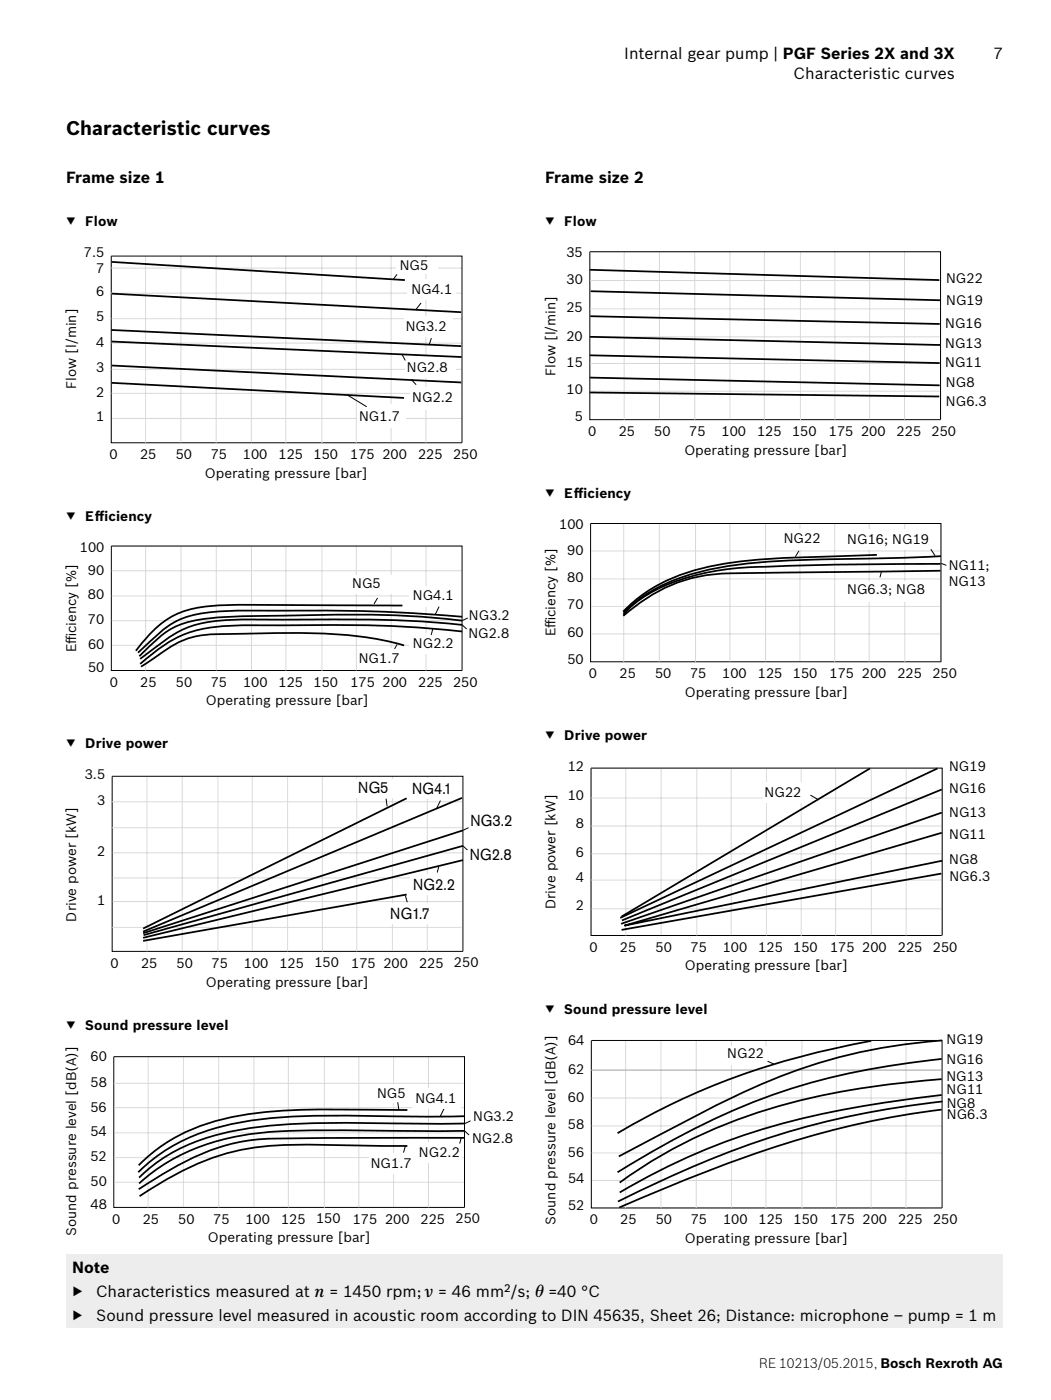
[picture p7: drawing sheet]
<svg xmlns="http://www.w3.org/2000/svg" width="210mm" height="280mm" viewBox="0 0 210 280" stroke-linecap="round" stroke-linejoin="round" font-family="sans-serif">
<path d="M22.2 51.2h70.1v37.4h-70.1z" fill="none" stroke="#000" stroke-width=".2"/>
<g fill="none" stroke="#d9dadb" stroke-width=".2">
<path d="M22.1 58.6h70M22.2 53.6h70M29.1 51.3v37.3M36.1 51.3v37.2M43.2 51.3v37.3M50.2 51.3v37.2M57.1 51.2v37.4M64.3 51.3v37.3M71.2 51.2v37.4M78.1 51.2v37.3M85.1 51.2v37.4M22.3 78.7h69.8"/>
<path d="M22.3 73.9h69.8M22.3 68.6h69.9M22.3 63.7h69.9M22.4 83.7h69.7"/>
</g>
<g fill="#fff">
<path d="M79.2 51.7h8.2v3h-8.2z"/>
<path d="M81.5 55.9h9.6v4.1h-9.6z"/>
<path d="M80.7 63.3h9.7v4.1h-9.7z"/>
<path d="M80.9 71.1h10v4.4h-10z"/>
<path d="M71.4 80.8h9.6v4.8h-9.6z"/>
</g>
<path d="M79.3 54.9l-.7 .9M69.4 79l3.8 2.3M80.3 70.9l.7 1.1M84.1 60.6l-.9 1.2M86.2 67.6l-.4 1.3" fill="none" stroke="#000" stroke-width=".2"/>
<path d="M82 77.5h10v4.4h-10z" fill="#fff"/>
<path d="M82.2 76l.9 .9M22.2 109.2h70.1v24.9h-70.1z" fill="none" stroke="#000" stroke-width=".2"/>
<path d="M22.3 58.7l69.8 3.7M22.3 52.4l58.6 3.6M22.2 66l69.9 3.2M22.3 76.6l58.4 3M22.3 68.3l69.9 3.1M22.3 73.1l69.8 3.4" fill="none" stroke="#000" stroke-width=".35"/>
<g fill="none" stroke="#d9dadb" stroke-width=".2">
<path d="M22.3 119.2h69.9M22.3 114.2h69.9M29.1 109.3v24.8M36.2 109.3v24.7M43.2 109.3v24.8M50.2 109.3v24.7M57.1 109.2v24.9M64.3 109.3v24.9M71.2 109.2v24.9M78.2 109.2v24.8M85.1 109.2v24.9M22.3 124.1h69.9"/>
<path d="M22.4 129.1h69.8"/>
</g>
<g fill="#fff">
<path d="M69.6 115h8.6v3.7h-8.6z"/>
<path d="M93 121.1h9.6v4.1h-9.6z"/>
<path d="M81.8 117.2h10.3v4.1h-10.3z"/>
<path d="M93.2 124.6h9.7v4.1h-9.7z"/>
<path d="M81.8 126.6h10.3v4.1h-10.3z"/>
<path d="M71.3 129.7h9.7v4.1h-9.7z"/>
</g>
<path d="M75.4 119.6l-.7 1.2M79.3 128.9l-.4 .8M86.5 125.8l-.3 1.1M87.7 121.3l-.7 1.6M92.3 125l.9 .8M93.5 123.6l-1.2 .5M22.4 155.3h70.1v35h-70.1z" fill="none" stroke="#000" stroke-width=".2"/>
<path d="M80.4 121.1l-25.4-.1a113.2 113.2 0 0 0-14.7 .4 16.4 16.4 0 0 0-10.9 6l-2.2 2.8M80.7 129.1a82 82 0 0 0-23.4-2.5l-11.9 .2a20 20 0 0 0-10 1.8l-7.2 4.7M92.3 124.1a221.1 221.1 0 0 0-34.4-1 143.7 143.7 0 0 0-18.1 .8 15.8 15.8 0 0 0-9.9 5.3l-2.1 2M92.3 123.4a378.9 378.9 0 0 0-40-1.3h-2.2a41.6 41.6 0 0 0-13.3 1.5 18.7 18.7 0 0 0-7 4.9l-2.2 2M92.3 125a288.2 288.2 0 0 0-34.8-1.1h-6.6a40.4 40.4 0 0 0-12.7 1.3 31.1 31.1 0 0 0-8.8 5.6l-1.4 1M92.3 126.3a258.3 258.3 0 0 0-34.8-1.2h-4.5a48.6 48.6 0 0 0-14.5 1.2 25.3 25.3 0 0 0-9.2 5.4l-1.3 1.1" fill="none" stroke="#000" stroke-width=".35"/>
<g fill="none" stroke="#d9dadb" stroke-width=".2">
<path d="M29.4 155.3v35M36.4 155.3v34.9M43.5 155.3v35M50.4 155.3v34.9M57.5 155.3v35M64.4 155.3v35M71.3 155.2v35.1M78.4 155.2v35M85.4 155.2v35.1M22.4 165.5h69.9M22.4 160.4h69.9M22.5 175.6h69.8"/>
<path d="M22.5 170.6h69.9M22.5 185.5h69.7M22.5 180.3h69.8"/>
</g>
<g fill="#fff">
<path d="M70.9 155.7h8.6v3.8h-8.6z"/>
<path d="M93.3 162.2h9.6v4h-9.6z"/>
<path d="M93.5 168.9h9.7v4.1h-9.7z"/>
<path d="M81.9 174.9h10.3v4.1h-10.3z"/>
<path d="M77.6 180.7h9.7v4.1h-9.7z"/>
</g>
<path d="M77.1 159.7l.3 1.6M81 179.1l.4 1.3M87.7 173.3l-.3 1.1M88 160.1l-.8 1.6M92.5 169.2l.9 .8M93.6 165.5l-1.1 .6" fill="none" stroke="#000" stroke-width=".2"/>
<path d="M81.6 155.6h9.7v4.1h-9.7z" fill="#fff"/>
<path d="M81.3 159.7l-52.7 26M92.3 159.6l-63.7 26.7M81.3 178.9l-52.7 9.3M92.5 166.1l-63.9 20.5M92.5 172l-63.9 15.6M92.5 169.2l-63.8 17.8" fill="none" stroke="#000" stroke-width=".35"/>
<path d="M22.7 211.3h70.1v30.2h-70.1z" fill="none" stroke="#000" stroke-width=".2"/>
<g fill="none" stroke="#d9dadb" stroke-width=".2">
<path d="M22.7 216.7h69.9M29.6 211.3v30.2M36.6 211.3v30.1M43.7 211.3v30.2M50.7 211.3v30.1M57.6 211.3v30.2M64.8 211.3v30.3M71.7 211.3v30.2M78.6 211.3v30.1M85.6 211.3v30.2M22.8 231.5h69.8M22.8 226.6h69.8"/>
<path d="M22.8 221.5h69.9M22.9 236.5h69.7"/>
</g>
<g fill="#fff">
<path d="M74.6 216.9h8.6v3.7h-8.6z"/>
<path d="M93.8 221.4h9v4h-9z"/>
<path d="M94 225.8h8.8v4.1h-8.8z"/>
<path d="M83 228.5h9.3v4h-9.3z"/>
<path d="M73.7 230.6h9.7v4.1h-9.7z"/>
</g>
<path d="M79.5 220.4l.2 1.6M81 229.2l-.4 1.3M88.7 221.7l-.8 1.6M92.2 227.5l-.3 1.1M92.8 226.2l.9 .8M94 224.2l-1.1 .5" fill="none" stroke="#000" stroke-width=".2"/>
<path d="M82.3 217.6h9.6v4.1h-9.6z" fill="#fff"/>
<path d="M81.4 222h-5.3a192.7 192.7 0 0 0-24.8 .6 40.2 40.2 0 0 0-20.2 7.5l-3.4 3M81.4 229.2h-6.4a251 251 0 0 0-21.6 0 46.8 46.8 0 0 0-20.6 7l-4.9 3M92.8 223.2l-9.6 .1a282 282 0 0 0-29.7 .4 46.4 46.4 0 0 0-19.8 5.9l-2.1 1.5-2 1.6-2 1.7M92.8 226.2h-6.3a576.7 576.7 0 0 0-32.5 .2 43.6 43.6 0 0 0-24.9 9.1l-1.3 1.2M92.9 224.7h-9.6a277.1 277.1 0 0 0-30.1 .5 47.3 47.3 0 0 0-19.6 5.8l-4 2.8-1.8 1.7M92.9 227.6l-36.2 .1a40.8 40.8 0 0 0-23 6.4l-6 3.8" fill="none" stroke="#000" stroke-width=".35"/>
<path d="M13.2 250.9h187.2v14.7h-187.2z" fill="#eceded"/>
<path d="M117.9 50.3h70v33.6h-70zM188.1 132.4h-70.1v-27.7h70v27.7" fill="none" stroke="#000" stroke-width=".2"/>
<g fill="none" stroke="#d9dadb" stroke-width=".2">
<path d="M117.9 50.3h69.9M117.9 56.1h69.9M124.7 50.4v33.5M131.8 50.4v33.5M138.8 50.4v33.5M145.8 50.4v33.5M152.7 50.3v33.6M159.9 50.4v33.6M166.8 50.3v33.6M173.8 50.3v33.6M180.7 50.3v33.6M117.9 72.7h69.9"/>
<path d="M117.9 67.4h69.9M117.9 61.8h69.9M118 78.2h69.8M118.1 115.8h69.8M118.1 110.2h69.9M124.6 104.8v27.6M131.7 104.8v27.5M139 104.8v27.6M145.8 104.8v27.5M153 104.7v27.6M159.8 104.6v27.6M166.8 104.7v27.7"/>
<path d="M173.7 104.7v27.6M180.8 104.7v27.7M118.1 121.3h69.8M118.2 126.8h69.7"/>
</g>
<path d="M117.9 54l69.8 2M118 58.2l69.8 1.9M117.9 78.5l69.8 .8M117.9 75.5l69.9 1.6M117.9 71.1l69.9 1.5M117.9 67.4l69.9 1.6M117.9 63.2l69.9 1.6" fill="none" stroke="#000" stroke-width=".35"/>
<g fill="#fff">
<path d="M156.4 105.9h9.3v4.1h-9.3z"/>
<path d="M168.9 116.2h18.5v4.1h-18.5z"/>
</g>
<path d="M159.6 110.2l-.7 1.2M176.1 114.3l-.3 1.1M188.1 112.7l.9 .3" fill="none" stroke="#000" stroke-width=".2"/>
<path d="M169.1 105.8h18.4v4.1h-18.4z" fill="#fff"/>
<path d="M186 109.8l.8 1.4M188.2 187.1h-70.1v-33.5h70.2v33.5" fill="none" stroke="#000" stroke-width=".2"/>
<path d="M175.2 111l-5.3 .2a207.4 207.4 0 0 0-24.6 1.4 38.2 38.2 0 0 0-17.6 6.9l-3.2 2.8M187.9 112.8h-3.2a659.9 659.9 0 0 0-38.1 .9 40.8 40.8 0 0 0-18.8 6.3l-2.3 1.9-1 1M187.9 114.1l-39.6 .5a32 32 0 0 0-23.8 8.6M188 111.2l-13 .5a238.6 238.6 0 0 0-29 1.4 41.4 41.4 0 0 0-17.9 6.4l-3.6 3" fill="none" stroke="#000" stroke-width=".35"/>
<g fill="none" stroke="#d9dadb" stroke-width=".2">
<path d="M118.1 153.6h70M118.2 159.6h69.9M125 153.6v33.5M132.1 153.6v33.4M139.2 153.6v33.5M146.1 153.6v33.4M153.1 153.6v33.5M160.1 153.6v33.6M167 153.6v33.5M174.1 153.6v33.4M181.1 153.6v33.5M118.2 176h69.8"/>
<path d="M118.2 170.8h69.8M118.2 165.2h69.9M118.3 181.8h69.7"/>
</g>
<path d="M152.4 156.5h9.6v4h-9.6z" fill="#fff"/>
<path d="M162 159l1.5 1" fill="none" stroke="#000" stroke-width=".2"/>
<path d="M189.1 151.4h9.3v3.7h-9.3z" fill="#fff"/>
<path d="M173.8 153.7l-49.6 29.6M187.3 153.7l-63.4 29.9M188.2 157.9l-63.9 26.2M188.1 174.7l-63.9 11.3M188.2 166.6l-63.4 18.5 63.5-13M188.2 162.5l-64.1 22.3" fill="none" stroke="#000" stroke-width=".35"/>
<path d="M118.2 208.1h70v33.5h-70v-33.4" fill="none" stroke="#000" stroke-width=".2"/>
<g fill="none" stroke="#d9dadb" stroke-width=".2">
<path d="M118.2 219.6h69.9M125 208.2v33.4M132.1 208.2v33.3M139.1 208.2v33.4M146.1 208.2v33.3M153 208.1v33.5M160.2 208.2v33.5M167.1 208.1v33.5M174.1 208.1v33.4M181 208.1v33.5M118.2 230.6h69.9M118.2 225.2h69.9"/>
<path d="M118.3 236.1h69.8"/>
</g>
<path d="M118.2 214h69.9" fill="none" stroke="#9c9e9f" stroke-width=".2"/>
<path d="M144.6 209.2h10v3.7h-10z" fill="#fff"/>
<path d="M153.4 212.3l1.2 .5" fill="none" stroke="#000" stroke-width=".2"/>
<path d="M174.1 208.2a147.6 147.6 0 0 0-50.7 18.4M188.1 215.8a155.9 155.9 0 0 0-38.8 7.4 97.6 97.6 0 0 0-25.5 13.3M188.1 219a189.2 189.2 0 0 0-41.3 8.7 131.4 131.4 0 0 0-23 10.8M188.1 211.8a138.9 138.9 0 0 0-39.5 9.4 173.5 173.5 0 0 0-25.2 13.3M188.2 208.1a111 111 0 0 0-43.8 12.3l-20.8 10.9M188.1 221.9a187.8 187.8 0 0 0-47 12.4l-17.4 7.2M188.3 220.3a171 171 0 0 0-59 17.2l-5.8 2.8" fill="none" stroke="#000" stroke-width=".35"/>
<text font-size="3.9" x="13.2" y="26.9">Characteristic curves</text>
<g font-size="3.2">
<text x="124.7" y="11.9">Internal gear pump | PGF Series 2X and 3X</text>
<text x="198.5" y="11.9">7</text>
<text x="158.6" y="15.7">Characteristic curves</text>
<text x="13.2" y="36.5">Frame size 1</text>
<text x="108.9" y="36.5">Frame size 2</text>
<text x="71.6" y="158.6">NG5</text>
<text x="82.3" y="158.7">NG4.1</text>
<text x="94" y="165.3">NG3.2</text>
<text x="93.9" y="172">NG2.8</text>
<text x="82.6" y="178">NG2.2</text>
<text x="78" y="183.8">NG1.7</text>
<text x="14.4" y="254.6">Note</text>
<text x="14.4" y="259.4">▶</text>
<text x="19.2" y="259.4">Characteristics measured at n = 1450 rpm; ν = 46 mm /s; θ =40 °C</text>
<text x="14.4" y="264.2">▶</text>
<text x="19.2" y="264.2">Sound pressure level measured in acoustic room according to DIN 45635, Sheet 26; Distance: microphone ‒ pump = 1 m</text>
</g>
<g font-size="2.7">
<text x="13.2" y="45.2">▼</text>
<text x="17" y="45.2">Flow</text>
<text x="108.9" y="45.2">▼</text>
<text x="112.8" y="45.2">Flow</text>
<text x="16.8" y="51.3">7.5</text>
<text x="113.2" y="51.3">35</text>
<text x="19.2" y="59.3">6</text>
<text x="19.2" y="54.5">7</text>
<text x="79.9" y="54.1">NG5</text>
<text x="82.2" y="58.8">NG4.1</text>
<text x="113.2" y="56.9">30</text>
<text x="189" y="56.6">NG22</text>
<text x="19.2" y="64.2">5</text>
<text x="113.2" y="62.4">25</text>
<text x="188.9" y="65.6">NG16</text>
<text x="189" y="61">NG19</text>
<text x="19.2" y="69.3">4</text>
<text x="81.1" y="66.2">NG3.2</text>
<text x="113.2" y="68.2">20</text>
<text x="188.9" y="69.6">NG13</text>
<text x="15.2" y="77.8" transform="rotate(-90 15.2 77.8)">Flow [l/min]</text>
<text x="19.2" y="74.4">3</text>
<text x="81.3" y="74.4">NG2.8</text>
<text x="111" y="75.2" transform="rotate(-90 111 75.2)">Flow [l/min]</text>
<text x="113.2" y="73.3">15</text>
<text x="188.9" y="73.5">NG11</text>
<text x="189" y="77.3">NG8</text>
<text x="19.2" y="79.4">2</text>
<text x="82.4" y="80.4">NG2.2</text>
<text x="113.2" y="78.9">10</text>
<text x="189" y="81.2">NG6.3</text>
<text x="19.2" y="84.3">1</text>
<text x="71.7" y="84.1">NG1.7</text>
<text x="114.8" y="84.3">5</text>
<text x="117.5" y="87.2">0</text>
<text x="123.6" y="87.2">25</text>
<text x="130.7" y="87.2">50</text>
<text x="137.7" y="87.2">75</text>
<text x="144.2" y="87.2">100</text>
<text x="151.3" y="87.2">125</text>
<text x="158.3" y="87.1">150</text>
<text x="165.6" y="87.2">175 200</text>
<text x="179.2" y="87.2">225</text>
<text x="186.1" y="87.1">250</text>
<text x="21.9" y="91.8">0</text>
<text x="28" y="91.8">25</text>
<text x="35.1" y="91.8">50</text>
<text x="40.9" y="95.6">Operating pressure [bar]</text>
<text x="42.1" y="91.8">75</text>
<text x="48.5" y="91.8">100</text>
<text x="55.7" y="91.8">125</text>
<text x="62.6" y="91.8">150</text>
<text x="70" y="91.8">175 200</text>
<text x="83.5" y="91.8">225</text>
<text x="90.5" y="91.8">250</text>
<text x="136.7" y="90.9">Operating pressure [bar]</text>
<text x="108.9" y="99.6">▼</text>
<text x="112.8" y="99.6">Ef</text>
<text x="114.5" y="99.6">f</text>
<text x="114.5" y="99.6">iciency</text>
<text x="13.2" y="104.3">▼</text>
<text x="17" y="104.3">Ef</text>
<text x="18.8" y="104.3">f</text>
<text x="18.8" y="104.3">iciency</text>
<text x="111.7" y="105.7">100</text>
<text x="16" y="110.4">100</text>
<text x="113.3" y="111">90</text>
<text x="156.6" y="108.6">NG22</text>
<text x="169.3" y="108.7">NG16; NG19</text>
<text x="189.6" y="113.9">NG11;</text>
<text x="17.6" y="119.9">80</text>
<text x="17.6" y="115">90</text>
<text x="70.4" y="117.7">NG5</text>
<text x="113.3" y="116.4">80</text>
<text x="169.3" y="118.8">NG6.3; NG8</text>
<text x="189.6" y="117.2">NG13</text>
<text x="17.6" y="124.7">70</text>
<text x="82.5" y="120.1">NG4.1</text>
<text x="93.7" y="124">NG3.2</text>
<text x="111" y="125.6" transform="rotate(-90 111 125.6)">f</text>
<text x="111" y="125.6" transform="rotate(-90 111 125.6)">iciency [%]</text>
<text x="113.3" y="121.8">70</text>
<text x="15.2" y="130.4" transform="rotate(-90 15.2 130.4)">Ef</text>
<text x="15.2" y="128.7" transform="rotate(-90 15.2 128.7)">f</text>
<text x="15.2" y="128.7" transform="rotate(-90 15.2 128.7)">iciency [%]</text>
<text x="17.6" y="129.8">60</text>
<text x="82.5" y="129.6">NG2.2</text>
<text x="93.6" y="127.5">NG2.8</text>
<text x="111" y="127.3" transform="rotate(-90 111 127.3)">Ef</text>
<text x="113.4" y="127.3">60</text>
<text x="17.6" y="134.5">50</text>
<text x="21.9" y="137.3">0</text>
<text x="28" y="137.4">25</text>
<text x="35.1" y="137.4">50</text>
<text x="42.1" y="137.3">75</text>
<text x="48.6" y="137.3">100</text>
<text x="55.7" y="137.3">125</text>
<text x="62.7" y="137.3">150</text>
<text x="70" y="137.3">175 200</text>
<text x="71.7" y="132.7">NG1.7</text>
<text x="83.6" y="137.3">225</text>
<text x="90.5" y="137.3">250</text>
<text x="113.4" y="132.7">50</text>
<text x="117.7" y="135.6">0</text>
<text x="123.8" y="135.6">25</text>
<text x="130.9" y="135.6">50</text>
<text x="137.9" y="135.6">75</text>
<text x="144.3" y="135.6">100</text>
<text x="151.4" y="135.6">125</text>
<text x="158.4" y="135.6">150</text>
<text x="165.8" y="135.6">175 200</text>
<text x="179.3" y="135.6">225</text>
<text x="186.3" y="135.6">250</text>
<text x="41.1" y="141.1">Operating pressure [bar]</text>
<text x="136.8" y="139.3">Operating pressure [bar]</text>
<text x="13.2" y="149.7">▼</text>
<text x="17" y="149.7">Drive power</text>
<text x="108.9" y="148">▼</text>
<text x="112.8" y="148">Drive power</text>
<text x="16.9" y="155.9">3.5</text>
<text x="113.4" y="154.2">12</text>
<text x="189.6" y="154.1">NG19</text>
<text x="19.4" y="160.9">3</text>
<text x="113.5" y="160.1">10</text>
<text x="152.8" y="159.3">NG22</text>
<text x="189.6" y="158.6">NG16</text>
<text x="115.1" y="165.6">8</text>
<text x="189.6" y="163.4">NG13</text>
<text x="189.6" y="167.7">NG11</text>
<text x="19.4" y="171.1">2</text>
<text x="115.1" y="171.4">6</text>
<text x="189.7" y="172.8">NG8</text>
<text x="115.1" y="176.5">4</text>
<text x="189.7" y="176.3">NG6.3</text>
<text x="15.2" y="184.3" transform="rotate(-90 15.2 184.3)">Drive power [kW]</text>
<text x="19.4" y="180.9">1</text>
<text x="111" y="181.8" transform="rotate(-90 111 181.8)">Drive power [kW]</text>
<text x="115.1" y="182.1">2</text>
<text x="117.8" y="190.3">0</text>
<text x="123.9" y="190.4">25</text>
<text x="131" y="190.4">50</text>
<text x="138" y="190.3">75</text>
<text x="144.4" y="190.3">100</text>
<text x="151.5" y="190.3">125</text>
<text x="158.5" y="190.3">150</text>
<text x="165.8" y="190.3">175 200</text>
<text x="179.4" y="190.3">225</text>
<text x="186.4" y="190.3">250</text>
<text x="22.1" y="193.5">0</text>
<text x="28.2" y="193.6">25</text>
<text x="35.3" y="193.6">50</text>
<text x="41.1" y="197.4">Operating pressure [bar]</text>
<text x="42.3" y="193.5">75</text>
<text x="48.7" y="193.5">100</text>
<text x="55.8" y="193.5">125</text>
<text x="62.8" y="193.5">150</text>
<text x="70.2" y="193.5">175 200</text>
<text x="83.7" y="193.5">225</text>
<text x="90.7" y="193.5">250</text>
<text x="136.8" y="194.1">Operating pressure [bar]</text>
<text x="108.9" y="202.7">▼</text>
<text x="112.8" y="202.7">Sound pressure level</text>
<text x="13.2" y="206">▼</text>
<text x="17" y="206">Sound pressure level</text>
<text x="113.5" y="208.9">64</text>
<text x="189.1" y="208.9">NG19</text>
<text x="18.1" y="212.2">60</text>
<text x="113.5" y="214.7">62</text>
<text x="145.3" y="211.6">NG22</text>
<text x="189.1" y="212.8">NG16</text>
<text x="18.1" y="217.3">58</text>
<text x="75.3" y="219.6">NG5</text>
<text x="83" y="220.5">NG4.1</text>
<text x="113.5" y="220.5">60</text>
<text x="189.1" y="216.2">NG13</text>
<text x="189.1" y="218.7">NG11</text>
<text x="189.2" y="221.6">NG8</text>
<text x="18.1" y="227.2">54</text>
<text x="18.1" y="222.3">56</text>
<text x="94.6" y="224.3">NG3.2</text>
<text x="113.5" y="225.9">58</text>
<text x="189.2" y="223.9">NG6.3</text>
<text x="18.1" y="232.1">52</text>
<text x="74.1" y="233.5">NG1.7</text>
<text x="83.7" y="231.4">NG2.2</text>
<text x="94.3" y="228.6">NG2.8</text>
<text x="113.5" y="231.5">56</text>
<text x="18.1" y="237.2">50</text>
<text x="113.5" y="236.6">54</text>
<text x="18.1" y="241.8">48</text>
<text x="22.4" y="244.7">0</text>
<text x="28.5" y="244.8">25</text>
<text x="35.6" y="244.8">50</text>
<text x="42.6" y="244.7">75</text>
<text x="49" y="244.7">100</text>
<text x="56.2" y="244.7">125</text>
<text x="63.1" y="244.7">150</text>
<text x="70.5" y="244.7">175 200</text>
<text x="84" y="244.7">225</text>
<text x="91" y="244.7">250</text>
<text x="111" y="245" transform="rotate(-90 111 245)">Sound pressure level [dB(A)]</text>
<text x="113.5" y="242">52</text>
<text x="117.8" y="244.8">0</text>
<text x="123.9" y="244.9">25</text>
<text x="131" y="244.9">50</text>
<text x="138" y="244.8">75</text>
<text x="144.5" y="244.8">100</text>
<text x="151.6" y="244.8">125</text>
<text x="158.6" y="244.8">150</text>
<text x="165.9" y="244.8">175 200</text>
<text x="179.5" y="244.8">225</text>
<text x="186.4" y="244.8">250</text>
<text x="15.2" y="247.2" transform="rotate(-90 15.2 247.2)">Sound pressure level [dB(A)]</text>
<text x="41.5" y="248.5">Operating pressure [bar]</text>
<text x="136.8" y="248.7">Operating pressure [bar]</text>
<text x="151.7" y="273.6">RE 10213/05.2015, Bosch Rexroth AG</text>
</g>
<text font-size="2.2" x="100.7" y="258.3">2</text>
</svg>
